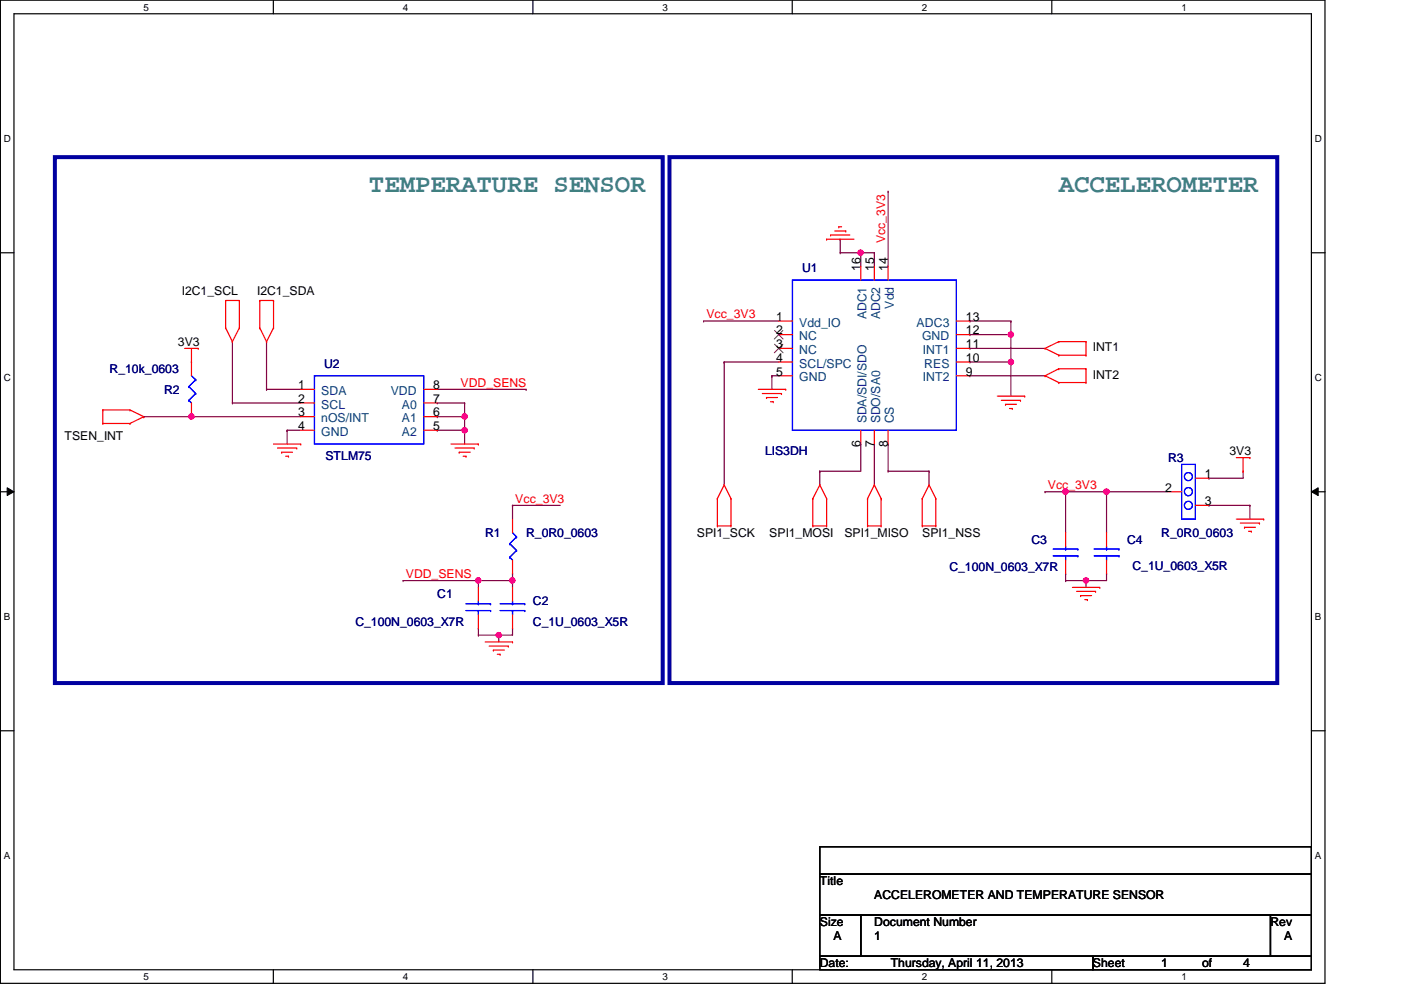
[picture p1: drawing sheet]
<svg xmlns="http://www.w3.org/2000/svg" width="297mm" height="210mm" viewBox="0 0 297 210" stroke-linecap="round" stroke-linejoin="round" font-family="sans-serif">
<path d="M.1 0h280.8v208.5h-280.8zM3 2.9h275v202.7h-275z" fill="none" stroke="#000" stroke-width=".25"/>
<g fill="#fff">
<path d="M30.4 .3h1.2v2.4h-1.2z"/>
<path d="M30.4 205.9h1.2v2.3h-1.2z"/>
</g>
<path d="M58 0v2.9M58 205.6v2.9" fill="none" stroke="#000" stroke-width=".25"/>
<g fill="#fff">
<path d="M85.4 .3h1.2v2.4h-1.2z"/>
<path d="M85.4 205.9h1.2v2.3h-1.2z"/>
</g>
<path d="M113 0v2.9M113 205.6v2.9" fill="none" stroke="#000" stroke-width=".25"/>
<g fill="#fff">
<path d="M140.5 .3h1.1v2.4h-1.1z"/>
<path d="M140.5 205.9h1.1v2.3h-1.1z"/>
</g>
<path d="M168 0v2.9M168 205.6v2.9" fill="none" stroke="#000" stroke-width=".25"/>
<g fill="#fff">
<path d="M195.4 .3h1.2v2.4h-1.2z"/>
<path d="M195.4 205.9h1.2v2.3h-1.2z"/>
</g>
<path d="M223 0v2.9M223 205.6v2.9" fill="none" stroke="#000" stroke-width=".25"/>
<g fill="#fff">
<path d="M250.5 .3h1.1v2.4h-1.1z"/>
<path d="M250.5 205.9h1.1v2.3h-1.1z"/>
<path d="M.8 28.2h1.5v2.4h-1.5z"/>
<path d="M278.8 28.2h1.4v2.4h-1.4z"/>
<path d="M.8 78.9h1.5v2.3h-1.5z"/>
<path d="M278.8 78.9h1.4v2.3h-1.4z"/>
</g>
<path d="M.1 53.6h2.9M278 53.6h2.9" fill="none" stroke="#000" stroke-width=".25"/>
<g fill="#fff">
<path d="M.8 129.6h1.4v2.3h-1.4z"/>
<path d="M278.8 129.6h1.3v2.3h-1.3z"/>
</g>
<path d="M.1 104.3h2.9M278 104.3h2.9" fill="none" stroke="#000" stroke-width=".25"/>
<path d="M1.5 103.4l1.5 .9-1.5 .8zM278 104.3l1.5-.9v1.7z" fill="#000"/>
<path d="M1.5 103.4l1.5 .9-1.5 .8zM278 104.3l1.5-.9v1.7z" fill="none" stroke="#000" stroke-width=".21"/>
<g fill="#fff">
<path d="M.8 180.3h1.4v2.3h-1.4z"/>
<path d="M278.8 180.3h1.3v2.3h-1.3z"/>
</g>
<path d="M.1 154.9h2.9M278 154.9h2.9" fill="none" stroke="#000" stroke-width=".25"/>
<path d="M234.6 104.3h.1M234.6 104.3h13" fill="none" stroke="#800040" stroke-width=".25"/>
<circle cx="234.6" cy="104.2" r=".57" fill="#f0f"/>
<circle cx="234.6" cy="104.2" r=".57" fill="none" stroke="#f0f" stroke-width=".25"/>
<g fill="none" stroke="#800040" stroke-width=".25">
<path d="M188.3 40.6h.1M188.3 40.6v15.9M149.2 68.1h.1M149.2 68.1h15.9M263.6 99.9h.1M263.6 99.9v1.5h-7.3M225.9 104.3h.1M225.9 104.3h8.7M234.6 104.3h.1M234.6 104.3v8.6M256.3 101.4h.1M256.3 107.1h.1"/>
<path d="M256.3 107.1h8.7M265 107.1h.1M265 107.1v3M230.2 123.1h.1M234.6 121.6h.1M234.6 121.6v1.5h-4.4"/>
</g>
<circle cx="230.2" cy="123.1" r=".56" fill="#f0f"/>
<circle cx="230.2" cy="123.1" r=".56" fill="none" stroke="#f0f" stroke-width=".25"/>
<path d="M225.9 104.3h.1M225.9 104.3v8.6M225.9 121.6h.1M225.9 123.1h.1M225.9 121.6v1.5M225.9 123.1h4.3M230.2 123.1h.1M230.2 123.1v1.4" fill="none" stroke="#800040" stroke-width=".25"/>
<circle cx="225.9" cy="104.2" r=".56" fill="#f0f"/>
<circle cx="225.9" cy="104.2" r=".56" fill="none" stroke="#f0f" stroke-width=".25"/>
<g fill="none" stroke="#800040" stroke-width=".25">
<path d="M153.5 76.8h.1M153.5 76.8h11.6M153.5 76.8v26M163.7 79.7h.1M163.7 79.7v2.8M163.7 79.7h1.4M205.7 76.8h.1M205.7 71h.1M205.7 76.8h8.6M205.7 71h8.6M214.3 76.8h.1M214.3 76.8v7.2"/>
<path d="M173.8 99.9h.1M173.8 99.9v2.9M182.5 94.1h.1M182.5 94.1v5.8h-8.7M185.4 94.1h.1M185.4 94.1v8.7M188.3 94.1h.1M188.3 99.9h.1M188.3 94.1v5.8M188.3 99.9h8.7M197 99.9h.1M197 99.9v2.9"/>
<path d="M221.6 104.3h.1M221.6 104.3h4.3"/>
</g>
<circle cx="214.3" cy="70.9" r=".56" fill="#f0f"/>
<circle cx="214.3" cy="70.9" r=".56" fill="none" stroke="#f0f" stroke-width=".25"/>
<path d="M214.3 71h.1M214.3 71v5.8" fill="none" stroke="#800040" stroke-width=".25"/>
<circle cx="214.3" cy="76.7" r=".56" fill="#f0f"/>
<circle cx="214.3" cy="76.7" r=".56" fill="none" stroke="#f0f" stroke-width=".25"/>
<g fill="none" stroke="#800040" stroke-width=".25">
<path d="M178.1 50.7h.1M178.1 50.7v2.9M182.5 53.6h.1M182.5 53.6h2.9M182.5 53.6v2.9M185.4 53.6h.1M185.4 53.6v2.9M205.7 68.1h.1M205.7 73.9h.1M205.7 79.7h.1M205.7 68.1h8.6M205.7 73.9h15.9"/>
<path d="M205.7 79.7h15.9"/>
</g>
<circle cx="182.4" cy="53.6" r=".56" fill="#f0f"/>
<circle cx="182.4" cy="53.6" r=".56" fill="none" stroke="#f0f" stroke-width=".25"/>
<path d="M178.1 53.6h.1M178.1 53.6h4.4M214.3 68.1h.1M214.3 68.1v2.9M40.6 88.3h.1M40.6 88.3h23.2M60.9 91.2h.1M60.9 91.2v2.9M60.9 91.2h2.9" fill="none" stroke="#800040" stroke-width=".25"/>
<circle cx="40.6" cy="88.3" r=".56" fill="#f0f"/>
<circle cx="40.6" cy="88.3" r=".56" fill="none" stroke="#f0f" stroke-width=".25"/>
<g fill="none" stroke="#800040" stroke-width=".25">
<path d="M49.3 72.4h.1M49.3 72.4v13M56.5 72.4h.1M56.5 72.4v10.1M49.3 85.4h.1M49.3 85.4h14.5M56.5 82.5h.1M56.5 82.5h7.3M92.7 85.4h.1M92.7 91.2h.1M92.7 85.4h5.8M92.7 91.2h5.8"/>
<path d="M98.5 85.4h.1M98.5 85.4v2.9"/>
</g>
<circle cx="98.5" cy="91.2" r=".56" fill="#f0f"/>
<circle cx="98.5" cy="91.2" r=".56" fill="none" stroke="#f0f" stroke-width=".25"/>
<path d="M92.7 88.3h.1M92.7 88.3h5.8M98.5 91.2h.1M98.5 88.3h.1M98.5 88.3v5.8" fill="none" stroke="#800040" stroke-width=".25"/>
<circle cx="98.5" cy="88.3" r=".56" fill="#f0f"/>
<circle cx="98.5" cy="88.3" r=".56" fill="none" stroke="#f0f" stroke-width=".25"/>
<path d="M101.4 133.2h.1M101.4 133.2v1.5M105.7 134.7h.1M105.7 134.7h3" fill="none" stroke="#800040" stroke-width=".25"/>
<circle cx="105.7" cy="134.7" r=".56" fill="#f0f"/>
<circle cx="105.7" cy="134.7" r=".56" fill="none" stroke="#f0f" stroke-width=".25"/>
<g fill="none" stroke="#800040" stroke-width=".25">
<path d="M30.5 88.3h.1M30.5 88.3h10.1M108.7 107.1h.1M108.7 107.1v3M108.7 107.1h10.1M101.4 123.1h.1M101.4 134.7h.1M101.4 123.1v1.4M101.4 134.7h4.3M101.4 123.1h7.3M105.7 134.7h.1M105.7 134.7v1.4"/>
<path d="M108.7 133.2h.1M108.7 123.1h.1M108.7 123.1v1.4M108.7 133.2v1.5"/>
</g>
<circle cx="108.6" cy="123.1" r=".56" fill="#f0f"/>
<circle cx="108.6" cy="123.1" r=".56" fill="none" stroke="#f0f" stroke-width=".25"/>
<circle cx="101.4" cy="123.1" r=".56" fill="#f0f"/>
<circle cx="101.4" cy="123.1" r=".56" fill="none" stroke="#f0f" stroke-width=".25"/>
<path d="M92.7 82.5h18.8M111.5 82.5h.1M85.5 123.1h.1M85.5 123.1h15.9M108.7 121.6h.1M108.7 121.6v1.5" fill="none" stroke="#800040" stroke-width=".25"/>
<g fill="none" stroke="#f00" stroke-width=".25">
<path d="M175.3 50.7h.1M175.3 50.7h5.8M176.1 49.8h.1M176.1 49.8h4.1M177 49h2.3M177.8 48.1h.1M177.8 48.1h.6M179.3 49h.1M182.5 56.5v2.9M185.4 56.5v2.9M188.3 56.5v2.9M39.2 73.9h2.8"/>
<path d="M40.6 76.8h.1M40.6 73.9v5.8M42 73.9h.1M47.8 69.5h.1M47.8 63.7h.1M47.8 63.7h3M47.8 63.7v5.8M47.8 69.5l1.5 2.9M49.3 72.4h.1M50.8 69.5h.1M50.8 63.7h.1M50.8 69.5l-1.5 2.9"/>
<path d="M50.8 63.7v5.8M55.1 69.5h.1M55.1 63.7h.1M55.1 63.7v5.8M55.1 69.5l1.4 2.9M55.1 63.7h2.9M56.5 72.4h.1M58 69.5h.1M58 63.7h.1M58 69.5l-1.5 2.9M58 63.7v5.8M165.1 73.9h2.9"/>
<path d="M165.1 68.1h2.9M165.1 71h2.9M165.1 76.8h2.9M165.1 79.7h2.9M202.8 73.9h2.9M202.8 68.1h2.9M202.8 71h2.9M202.8 76.8h2.9M202.8 79.7h2.9M221.6 73.9h.1M221.6 79.7h.1M221.6 73.9l2.9 1.4"/>
<path d="M221.6 79.7l2.9 1.4M224.5 72.4h.1M224.5 75.3h.1M224.5 78.2h.1M224.5 72.4h5.7M224.5 72.4l-2.9 1.5M224.5 75.3h5.7M224.5 78.2h5.7M224.5 78.2l-2.9 1.5M230.2 75.3h.1M230.2 72.4h.1M230.2 78.2h.1"/>
<path d="M230.2 72.4v2.9M230.2 78.2v2.9M21.8 86.9h.1M21.8 89.8h.1M21.8 89.8h5.8M21.8 86.9h5.8M21.8 86.9v2.9M27.6 89.8h.1M27.6 86.9h.1M27.6 86.9l2.9 1.4M30.5 88.3h.1M30.5 88.3l-2.9 1.5"/>
<path d="M40.6 85.4v2.9M58 94.1h5.8M58.8 95h4.1M59.7 95.9h.1M59.7 95.9h2.3M60.6 96.7h.6M61.2 96.7h.1M62.9 95h.1M63.8 94.1h.1M63.8 82.5h2.9M63.8 85.4h2.9M63.8 88.3h2.9"/>
<path d="M63.8 91.2h2.9M89.8 82.5h2.9M89.8 85.4h2.9M89.8 88.3h2.9M89.8 91.2h2.9M95.6 94.1h5.8M96.5 95h4M97.4 95.9h.1M97.4 95.9h2.3M98.2 96.7h.6M98.8 96.7h.1M100.5 95h.1"/>
<path d="M101.4 94.1h.1M160.8 82.5h5.8M161.6 83.4h4.1M162.5 84.3h.1M162.5 84.3h2.3M163.4 85.2h.6M164 85.2h.1M165.7 83.4h.1M166.6 82.5h.1M182.5 91.2v2.9M185.4 91.2v2.9M188.3 91.2v2.9"/>
<path d="M211.5 84h5.8M212.3 84.9h4.1M213.2 85.7h.1M213.2 85.7h2.3M214 86.6h.6M214.6 86.6h.1M216.4 84.9h.1M217.3 84h.1M224.5 81.1h.1M224.5 81.1h5.7M230.2 81.1h.1M262.1 97h2.9"/>
<path d="M263.6 99.9h.1M263.6 97v2.9M265 97h.1M108.7 110.1v2.8M108.7 118.7v2.9M152.1 105.7h.1M152.1 111.5h.1M152.1 111.5h2.9M152.1 105.7v5.8M153.5 102.8h.1M153.5 102.8l1.5 2.9M153.5 102.8l-1.4 2.9"/>
<path d="M155 105.7h.1M155 111.5h.1M155 105.7v5.8M172.3 105.7h.1M172.3 111.5h.1M172.3 111.5h3M172.3 105.7v5.8M173.8 102.8h.1M173.8 102.8l1.5 2.9M173.8 102.8l-1.5 2.9M175.3 105.7h.1M175.3 111.5h.1"/>
<path d="M175.3 105.7v5.8M183.9 105.7h.1M183.9 111.5h.1M183.9 111.5h2.9M183.9 105.7v5.8M185.4 102.8h.1M185.4 102.8l1.4 2.9M185.4 102.8l-1.5 2.9M186.8 105.7h.1M186.8 111.5h.1M186.8 105.7v5.8M195.5 105.7h.1"/>
<path d="M195.5 111.5h.1M195.5 105.7v5.8M195.5 111.5h2.9M197 102.8h.1M197 102.8l1.4 2.9M197 102.8l-1.5 2.9M198.4 105.7h.1M198.4 111.5h.1M198.4 105.7v5.8M225.9 112.9v3M225.9 118.7v2.9M234.6 112.9v3"/>
<path d="M234.6 118.7v2.9M247.6 104.3h2.9M253.4 101.4h2.9M253.4 107.1h2.9M262.1 110.1h5.8M263 110.9h4M263.9 111.8h.1M263.9 111.8h2.3M264.7 112.6h.6M265.3 112.6h.1M267 110.9h.1M267.9 110.1h.1"/>
<path d="M101.4 124.5v2.9M101.4 130.3v2.9M102.9 136.1h5.8M103.7 137h4.1M104.6 137.8h.1M104.6 137.8h2.3M105.4 138.7h.6M106 138.7h.1M107.8 137h.1M108.7 136.1h.1M108.7 124.5v2.9M108.7 130.3v2.9"/>
<path d="M227.4 124.5h5.8M228.3 125.4h4M229.1 126.3h.1M229.1 126.3h2.3M230 127.1h.5M230.5 127.1h.1M232.3 125.4h.1M233.2 124.5h.1"/>
</g>
<path d="M173.8 179.5h104.2v5.8h-104.2zM173.8 185.3h104.2v8.7h-104.2zM173.8 194h8.7v8.7h-8.7zM182.5 194h86.9v8.7h-86.9zM269.4 194h8.6v8.7h-8.6zM173.8 202.7h57.9v2.9h-57.9zM231.7 202.7h46.3v2.9h-46.3z" fill="none" stroke="#000" stroke-width=".25"/>
<path d="M11.6 33.3h128.9v111.5h-128.9zM141.9 33.3h128.9v111.5h-128.9z" fill="none" stroke="#0000a0" stroke-width=".85"/>
<g fill="none" stroke="#00f" stroke-width=".25">
<path d="M168 59.4h34.8v31.8h-34.8zM40.6 79.7l.9 .8M66.7 79.7h23.1v14.4h-23.1zM40 82h.1M40 84.9h.1M40 82l1.5 1.4M40 84.9l.6 .5M41.5 80.5h.1M41.5 83.4h.1M41.5 80.5l-1.5 1.5M41.5 83.4l-1.5 1.5M250.5 98.5h2.9v11.6h-2.9z"/>
<path d="M108.1 115.3h.1M108.1 118.2h.1M108.1 115.3l1.4 1.4M108.1 118.2l.6 .5M108.7 112.9l.8 .9M109.5 113.8h.1M109.5 116.7h.1M109.5 113.8l-1.4 1.5M109.5 116.7l-1.4 1.5M223.3 117.9h5.2M223.3 116.4h5.2M225.9 116.4h.1"/>
<path d="M225.9 117.9h.1M225.9 115.9v.5M225.9 117.9v.8M228.5 117.9h.1M228.5 116.4h.1M232 117.9h5.2M232 116.4h5.2M234.6 116.4h.1M234.6 117.9h.1M234.6 115.9v.5M234.6 117.9v.8M237.2 117.9h.1"/>
<path d="M237.2 116.4h.1M98.8 129.5h5.2M98.8 128h5.2M101.4 128h.1M101.4 129.5h.1M101.4 127.4v.6M101.4 129.5v.8M104 129.5h.1M104 128h.1M106 129.5h5.2M106 128h5.2M108.7 128h.1"/>
<path d="M108.7 129.5h.1M108.7 127.4v.6M108.7 129.5v.8M111.2 129.5h.1M111.2 128h.1"/>
<circle cx="252" cy="104.2" r=".86"/>
<circle cx="252" cy="107.1" r=".85"/>
<circle cx="252" cy="101.1" r=".85"/>
</g>
<path d="M164.2 70.1l1.8 1.8M164.2 73l1.8 1.8M166 70.1l-1.8 1.8M166 73l-1.8 1.8" fill="none" stroke="#804000" stroke-width=".21"/>
<circle cx="234.6" cy="104.2" r=".57" fill="#f0f"/>
<circle cx="234.6" cy="104.2" r=".57" fill="none" stroke="#f0f" stroke-width=".25"/>
<circle cx="230.2" cy="123.1" r=".56" fill="#f0f"/>
<circle cx="230.2" cy="123.1" r=".56" fill="none" stroke="#f0f" stroke-width=".25"/>
<circle cx="225.9" cy="104.2" r=".56" fill="#f0f"/>
<circle cx="225.9" cy="104.2" r=".56" fill="none" stroke="#f0f" stroke-width=".25"/>
<circle cx="214.3" cy="70.9" r=".56" fill="#f0f"/>
<circle cx="214.3" cy="70.9" r=".56" fill="none" stroke="#f0f" stroke-width=".25"/>
<circle cx="214.3" cy="76.7" r=".56" fill="#f0f"/>
<circle cx="214.3" cy="76.7" r=".56" fill="none" stroke="#f0f" stroke-width=".25"/>
<circle cx="182.4" cy="53.6" r=".56" fill="#f0f"/>
<circle cx="182.4" cy="53.6" r=".56" fill="none" stroke="#f0f" stroke-width=".25"/>
<circle cx="40.6" cy="88.3" r=".56" fill="#f0f"/>
<circle cx="40.6" cy="88.3" r=".56" fill="none" stroke="#f0f" stroke-width=".25"/>
<circle cx="98.5" cy="91.2" r=".56" fill="#f0f"/>
<circle cx="98.5" cy="91.2" r=".56" fill="none" stroke="#f0f" stroke-width=".25"/>
<circle cx="98.5" cy="88.3" r=".56" fill="#f0f"/>
<circle cx="98.5" cy="88.3" r=".56" fill="none" stroke="#f0f" stroke-width=".25"/>
<circle cx="105.7" cy="134.7" r=".56" fill="#f0f"/>
<circle cx="105.7" cy="134.7" r=".56" fill="none" stroke="#f0f" stroke-width=".25"/>
<circle cx="108.6" cy="123.1" r=".56" fill="#f0f"/>
<circle cx="108.6" cy="123.1" r=".56" fill="none" stroke="#f0f" stroke-width=".25"/>
<circle cx="101.4" cy="123.1" r=".56" fill="#f0f"/>
<circle cx="101.4" cy="123.1" r=".56" fill="none" stroke="#f0f" stroke-width=".25"/>
<g font-size="5.5" fill="#408080">
<text x="78.2" y="40.8">TEMPERATURE SENSOR</text>
<text x="224.5" y="40.8">ACCELEROMETER</text>
</g>
<g font-size="2.6" fill="#f00">
<text x="187.7" y="51.6" transform="rotate(-90 187.7 51.6)">Vcc_3V3</text>
<text x="149.8" y="67.5">Vcc_3V3</text>
<text x="97.7" y="82">VDD_SENS</text>
<text x="109.3" y="106.6">Vcc_3V3</text>
<text x="222.2" y="103.7">Vcc_3V3</text>
<text x="86.1" y="122.5">VDD_SENS</text>
</g>
<g font-size="2.6" fill="#000080">
<text x="170" y="57.7">U1</text>
<text x="68.7" y="77.9">U2</text>
<text x="23.2" y="79.1">R_10k_0603</text>
<text x="34.8" y="83.4">R2</text>
<text x="69" y="97.6">STLM75</text>
<text x="162.2" y="96.5">LIS3DH</text>
<text x="247.6" y="97.9">R3</text>
<text x="102.9" y="113.8">R1</text>
<text x="111.5" y="113.8">R_0R0_0603</text>
<text x="246.2" y="113.8">R_0R0_0603</text>
<text x="218.7" y="115.3">C3</text>
<text x="239" y="115.3">C4</text>
<text x="201.3" y="121.1">C_100N_0603_X7R</text>
<text x="240.1" y="120.8">C_1U_0603_X5R</text>
<text x="92.7" y="126.9">C1</text>
<text x="113" y="128.3">C2</text>
<text x="75.4" y="132.7">C_100N_0603_X7R</text>
<text x="113" y="132.7">C_1U_0603_X5R</text>
</g>
<g font-size="2.6">
<text x="182.5" y="57.4" transform="rotate(-90 182.5 57.4)">16</text>
<text x="185.3" y="57.4" transform="rotate(-90 185.3 57.4)">15</text>
<text x="188.3" y="57.4" transform="rotate(-90 188.3 57.4)">14</text>
<text x="38.6" y="62.6">I2C1_SCL</text>
<text x="54.5" y="62.6">I2C1_SDA</text>
<text x="164.5" y="68">1</text>
<text x="164.5" y="70.9">2</text>
<text x="204.8" y="68">13</text>
<text x="204.8" y="70.9">12</text>
<text x="37.7" y="73.3">3V3</text>
<text x="164.5" y="73.8">3</text>
<text x="164.5" y="76.7">4</text>
<text x="204.8" y="73.8">11</text>
<text x="204.8" y="76.7">10</text>
<text x="231.7" y="74.5">INT1</text>
<text x="63.2" y="82.5">1</text>
<text x="91.9" y="82.5">8</text>
<text x="164.5" y="79.6">5</text>
<text x="204.8" y="79.6">9</text>
<text x="231.7" y="80.3">INT2</text>
<text x="63.2" y="85.4">2</text>
<text x="63.2" y="88.3">3</text>
<text x="91.9" y="85.4">7</text>
<text x="91.9" y="88.3">6</text>
<text x="13.7" y="93.3">TSEN_INT</text>
<text x="63.2" y="91.2">4</text>
<text x="91.9" y="91.2">5</text>
<text x="182.5" y="94.7" transform="rotate(-90 182.5 94.7)">6</text>
<text x="185.3" y="94.7" transform="rotate(-90 185.3 94.7)">7</text>
<text x="188.3" y="94.7" transform="rotate(-90 188.3 94.7)">8</text>
<text x="255.5" y="101.3">1</text>
<text x="260.7" y="96.5">3V3</text>
<text x="247.1" y="104.2">2</text>
<text x="255.5" y="107.1">3</text>
<text x="147.7" y="113.8">SPI1_SCK</text>
<text x="163.1" y="113.8">SPI1_MOSI</text>
<text x="179" y="113.8">SPI1_MISO</text>
<text x="195.5" y="113.8">SPI1_NSS</text>
<text x="173.8" y="187.7">Title</text>
<text x="185.4" y="190.6">ACCELEROMETER AND TEMPERATURE SENSOR</text>
<text x="173.8" y="196.3">Size</text>
<text x="185.4" y="196.3">Document Number</text>
<text x="269.4" y="196.3">Rev</text>
<text x="176.7" y="199.3">A</text>
<text x="185.4" y="199.3">1</text>
<text x="272.2" y="199.3">A</text>
<text x="173.8" y="205.1">Date:</text>
<text x="188.8" y="205.1">Thursday, April 11, 2013</text>
<text x="231.7" y="205.1">Sheet</text>
<text x="246.2" y="205.1">1</text>
<text x="254.9" y="205.1">of</text>
<text x="263.6" y="205.1">4</text>
</g>
<g font-size="2.6" fill="#004080">
<text x="189.5" y="65.4" transform="rotate(-90 189.5 65.4)">Vdd</text>
<text x="169.5" y="69.3">Vdd_IO</text>
<text x="183.7" y="67.7" transform="rotate(-90 183.7 67.7)">ADC1</text>
<text x="186.6" y="67.7" transform="rotate(-90 186.6 67.7)">ADC2</text>
<text x="194.3" y="69.3">ADC3</text>
<text x="169.5" y="72.1">NC</text>
<text x="169.5" y="75.1">NC</text>
<text x="169.5" y="77.9">SCL/SPC</text>
<text x="195.5" y="72.1">GND</text>
<text x="195.7" y="75.1">INT1</text>
<text x="196" y="77.9">RES</text>
<text x="68.1" y="83.7">SDA</text>
<text x="82.8" y="83.7">VDD</text>
<text x="169.5" y="80.9">GND</text>
<text x="195.7" y="80.9">INT2</text>
<text x="68.1" y="86.6">SCL</text>
<text x="68.1" y="89.5">nOS/INT</text>
<text x="85.2" y="86.6">A0</text>
<text x="85.2" y="89.5">A1</text>
<text x="183.7" y="89.8" transform="rotate(-90 183.7 89.8)">SDA/SDI/SDO</text>
<text x="186.6" y="89.8" transform="rotate(-90 186.6 89.8)">SDO/SA0</text>
<text x="189.5" y="89.8" transform="rotate(-90 189.5 89.8)">CS</text>
<text x="68.1" y="92.4">GND</text>
<text x="85.2" y="92.4">A2</text>
</g>
<g font-size="2.1">
<text x="30.4" y="2.2">5</text>
<text x="85.4" y="2.2">4</text>
<text x="140.5" y="2.2">3</text>
<text x="195.4" y="2.2">2</text>
<text x="250.5" y="2.2">1</text>
<text x=".8" y="30.1">D</text>
<text x="278.8" y="30.1">D</text>
<text x=".8" y="80.8">C</text>
<text x="278.8" y="80.8">C</text>
<text x=".8" y="131.5">B</text>
<text x="278.8" y="131.5">B</text>
<text x=".8" y="182.2">A</text>
<text x="278.8" y="182.2">A</text>
<text x="30.4" y="207.8">5</text>
<text x="85.4" y="207.8">4</text>
<text x="140.5" y="207.8">3</text>
<text x="195.4" y="207.8">2</text>
<text x="250.5" y="207.8">1</text>
</g>
</svg>
